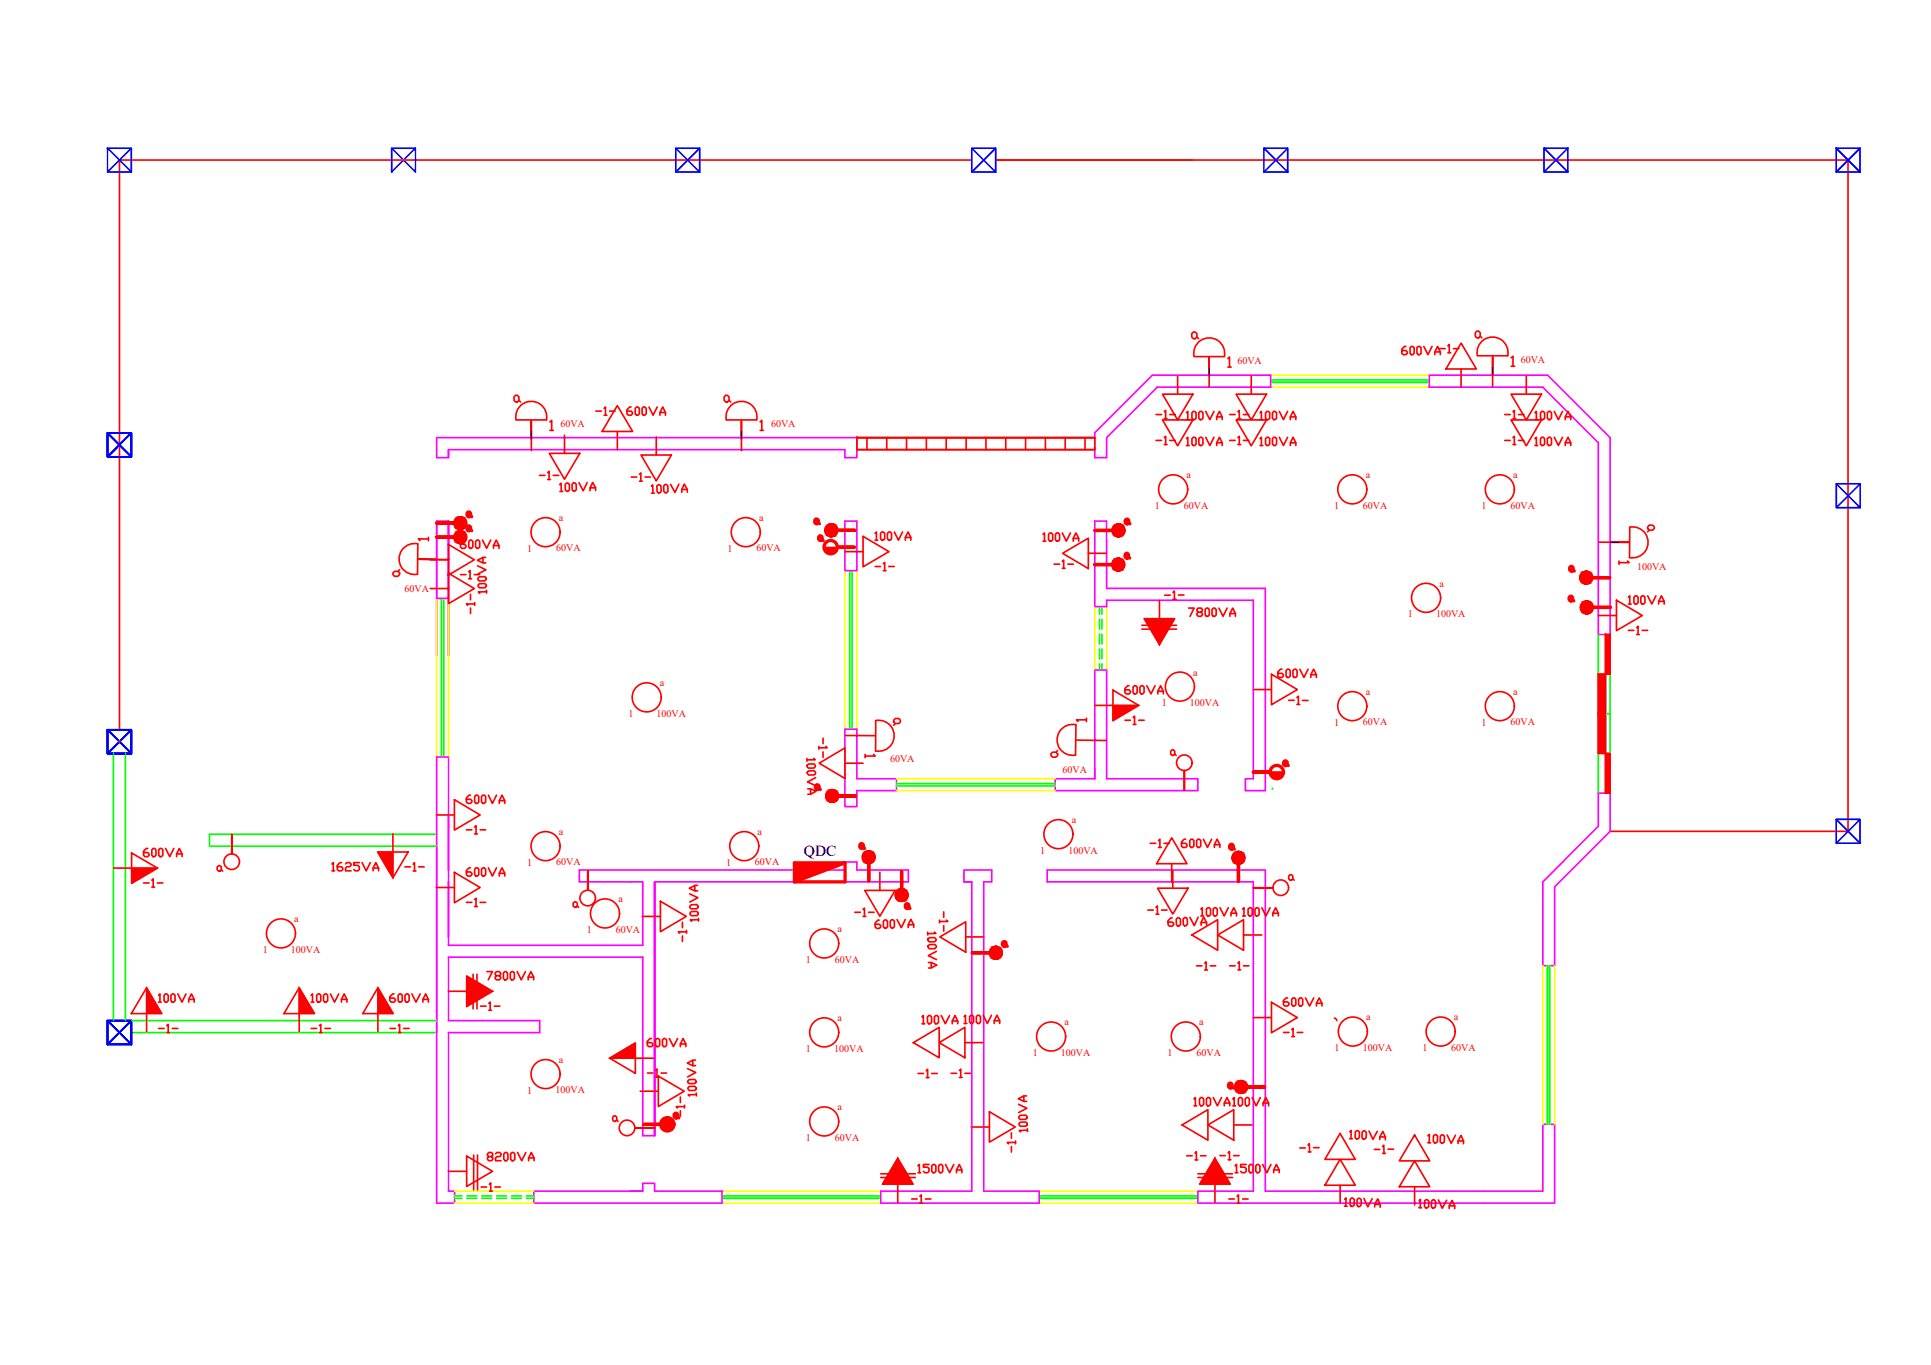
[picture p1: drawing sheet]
<svg xmlns="http://www.w3.org/2000/svg" width="297mm" height="210mm" viewBox="0 0 297 210" stroke-linecap="round" stroke-linejoin="round" font-family="sans-serif">
<!-- layer: JANELA -->
<path d="M195.5 58.8h24.4M195.5 58.4h24.4M130.7 87.7v24.4M131.1 87.7v24.4M137.9 120.9h24.4M137.9 120.5h24.4M238 148.5v24.4M238.4 148.5v24.4M111.1 184.3h24.4M111.1 183.9h24.4M159.9 184.3h24.4M159.9 183.9h24.4" fill="none" stroke="#0f0" stroke-width=".25"/>
<!-- layer: ESQUADRIA -->
<g fill="none" stroke="#ff0" stroke-width=".25">
<path d="M195.5 57.7h24.4M195.5 59.5h24.4M67.2 92v24.4M69 92v24.4M130 87.7v24.4M131.8 87.7v24.4M168.4 93.3v9.7M170.2 93.3v9.7M137.9 119.8h24.4M137.9 121.6h24.4M237.3 148.5v24.4M239.1 148.5v24.4"/>
<path d="M69.9 185h12.2M69.9 183.2h12.2M111.1 185h24.4M111.1 183.2h24.4M159.9 185h24.4M159.9 183.2h24.4"/>
</g>
<!-- layer: PAREDE -->
<g fill="none" stroke="#f0f" stroke-width=".25">
<path d="M219.9 57.7h18.2l9.6 9.6v30.3h-1.8v-29.5l-8.6-8.6h-17.4zM67.2 67.3h64.6v3.1h-1.8v-1.3h-61v1.3h-1.8zM69 69.1v1.3M170.2 70.4h-1.8v-3.9l8.9-8.8h18.2v1.8h-17.5l-7.8 7.8v3.1M67.2 92h1.8M130 80.1h1.8v7.6h-1.8zM168.4 80.1h1.8v10.4h24.4v31.1h-3v-1.8h1.2v-27.5h-22.6v1h-1.8zM67.2 116.4h1.8v29h29.9v-9.8h-9.8v-1.8h40.9v-1.2h1.8v1.2h7.9v1.8h-39v39h-1.8v-27.4h-29.9v9.7h14v1.9h-14v24.4h.9v1.8h-2.7zM67.2 100.9v-20.8h1.8v20.8M130 112.1h1.8v7.7h6.1v1.8h-6.1v2.4h-1.8zM168.4 103h1.8v16.8h14.1v1.8h-22v-1.8h6.1zM100.7 135.6v39v-39"/>
<path d="M148.3 133.8h4.3v1.8h-1.3v47.6h8.6v1.8h-24.4v-1.8h14v-47.6h-1.2zM148.3 135.6h1.2M161.1 133.8h33.5v49.4h42.7v-10.3h1.8v12.1h-54.8v-1.8h8.5v-47.6h-31.7zM245.9 122h1.8v5.8l-8.6 8.6v12.1h-1.8v-12.9l8.6-8.5zM98.9 182v1.2h-1.8M98.9 182h1.8v1.2h10.4v1.8h-29v-1.8h16.8"/>
</g>
<!-- layer: VARANDA -->
<path d="M149.5 24.6h-131.1v87.6M153.1 24.6h131.2v103.2h-36.6M18.4 114.1h.1" fill="none" stroke="#f00" stroke-width=".25"/>
<!-- layer: PORTA -->
<g fill="none" stroke="#0f0" stroke-width=".25">
<path d="M67.9 92v24.4M68.3 92v24.4M245.9 97.6v24.4M247 97.6v24.4M247.7 97.6v24.4M17.4 115.9v41M19.3 115.9v41M245.9 109.8h1.8M245.9 103.7h1.8M245.9 115.9h1.8M32.4 130.1h34.8M67.2 128.3h-35v1.8"/>
<path d="M195.7 121.3h.1M20.2 158.8h47M20.2 156.9h47"/>
</g>
<!-- layer: PILAR -->
<g fill="none" stroke="#00f" stroke-width=".25">
<path d="M16.5 22.8h3.7v3.7h-3.7zM16.5 22.8l3.7 3.7M20.2 22.8l-3.7 3.7M60.2 22.8l3.7 3.7v-3.7h-3.7v3.7l3.7-3.7M104 22.8h3.6v3.7h-3.6zM104 22.8l3.6 3.7M107.6 22.8l-3.6 3.7M149.5 22.8h3.6v3.7h-3.6zM149.5 22.8l3.6 3.7M153.1 22.8l-3.6 3.7M194.4 22.8l3.7 3.7h-3.7v-3.7h3.7v3.7M198.1 22.8l-3.7 3.7"/>
<path d="M237.5 22.8l3.7 3.7h-3.7v-3.7h3.7v3.7M241.2 22.8l-3.7 3.7M282.5 22.8l3.6 3.7h-3.6v-3.7h3.6v3.7zM286.1 22.8l-3.6 3.7M16.5 66.6h3.7v3.6v-3.6h-3.7v3.6h3.7h-3.7zM16.5 66.6l3.7 3.6M20.2 70.2l-3.7-3.6 3.7 3.6M20.2 66.6l-3.7 3.6M282.5 74.4h3.6v3.7h-3.6zM282.5 74.4l3.6 3.7M286.1 74.4l-3.6 3.7M16.5 112.2h3.7v3.7v-3.7h-3.7v3.7h3.7h-3.7z"/>
<path d="M16.5 112.2l3.7 3.7M20.2 115.9l-3.7-3.7 3.7 3.7M20.2 112.2l-3.7 3.7M282.5 126h3.6v3.7h-3.6zM282.5 126l3.6 3.7M286.1 126l-3.6 3.7M16.5 156.9h3.7v3.7h-3.7zM16.5 156.9h3.7v3.7l-3.7-3.7 3.7 3.7h-3.7zM16.5 156.9h3.7v3.7v-3.7h-3.7v3.7h3.7h-3.7zM20.2 156.9l-3.7 3.7M20.2 160.6l-3.7-3.7 3.7 3.7"/>
</g>
<!-- layer: PROJCASA -->
<g fill="none" stroke="#0f0" stroke-width=".25">
<path d="M169.1 93.5v1M169.1 95.2v1.5M169.1 97.5v1.5M169.1 99.8v1.5M169.5 93.5v1M169.5 95.2v1.5M169.5 97.5v1.5M169.5 99.8v1.5M169.1 102.1v.9M169.5 102.1v.9M69.9 183.9h1.2M69.9 184.3h1.2"/>
<path d="M78.7 183.9h1.5M78.7 184.3h1.5M81 183.9h1.1M81 184.3h1.1"/>
</g>
<!-- layer: PORTA -->
<g fill="none" stroke="#f00" stroke-width=".25">
<path d="M131.8 67.3h36.6v1.8h-36.6zM131.8 67.3h.1M131.8 69.1h.1M131.8 69.1h36.6M131.8 67.3h36.6M133.4 67.3v1.8M136.4 67.3v1.8M139.5 67.3v1.8M142.5 67.3v1.8M145.5 67.3v1.8M148.6 67.3v1.8M151.7 67.3v1.8"/>
<path d="M154.7 67.3v1.8M157.8 67.3v1.8M160.8 67.3v1.8M163.9 67.3v1.8M166.9 67.3v1.8M168.4 69.1h.1M247 97.6h.7v6.1h-.7zM247 97.6h.1M245.9 103.7h1.1v6.1h-1.1zM245.9 103.7h.1M245.9 109.8h.1M245.9 109.8h1.1v6.1h-1.1z"/>
<path d="M245.9 115.9h.1M247 115.9h.1M247 115.9h.7v6.1h-.7zM247 103.7h.1M247.7 103.7h.1M247 122h.1M247.7 122h.1"/>
</g>
<!-- layer: CP-CAR -->
<path d="M131.8 67.3h36.6" fill="none" stroke="#000" stroke-width=".25"/>
<!-- layer: PORTA -->
<g fill="#f00" stroke="#f00" stroke-width=".15">
<path d="M247 97.6l.7 6.1v-6.1zM247 97.6l.7 6.1h-.7z"/>
<path d="M245.9 103.7l1.1 6.1v-6.1zM245.9 103.7l1.1 6.1h-1.1z"/>
<path d="M245.9 109.8l1.1 6.1v-6.1zM245.9 109.8l1.1 6.1h-1.1z"/>
<path d="M247 115.9l.7 6.1v-6.1zM247 115.9l.7 6.1h-.7z"/>
</g>
<!-- layer: Interruptores -->
<g fill="none" stroke="#f00" stroke-width=".51">
<path d="M67.2 80.4h2.6h-2.6M67.2 82.6h2.6h-2.6M131.4 84.2h-2.6h2.6M131.5 81.5h-2.6h2.6M168.4 86.8h2.6h-2.6M168.4 81.6h2.6h-2.6M247.6 88.8h-2.6h2.6M247.7 93.4h-2.6h2.6M192.8 118.7h2.6h-2.6M131.6 122.4h-2.6h2.6M133.6 135.4v-2.6v2.6M138.7 134v2.6v-2.6"/>
<path d="M190.5 135.5v-2.6v2.6M149.6 146.5h2.6h-2.6M99 172.9h2.6h-2.6M194.5 167.1h-2.6h2.6"/>
</g>
<!-- layer: PONTO_DE_LUZ -->
<g fill="none" stroke="#f00" stroke-width=".25">
<circle cx="180.5" cy="75.3" r="2.23"/>
<circle cx="208" cy="75.3" r="2.23"/>
<circle cx="230.7" cy="75.3" r="2.23"/>
<circle cx="83.9" cy="81.8" r="2.23"/>
<circle cx="114.7" cy="81.8" r="2.23"/>
<circle cx="219.4" cy="91.9" r="2.23"/>
<circle cx="99.5" cy="107.2" r="2.23"/>
<circle cx="181.5" cy="105.6" r="2.23"/>
<circle cx="208" cy="108.6" r="2.23"/>
<circle cx="230.7" cy="108.6" r="2.23"/>
<circle cx="83.9" cy="130.1" r="2.23"/>
<circle cx="114.5" cy="130.1" r="2.23"/>
<circle cx="162.8" cy="128.3" r="2.23"/>
<circle cx="43.2" cy="143.5" r="2.23"/>
<circle cx="93.1" cy="140.5" r="2.23"/>
<circle cx="126.8" cy="145.1" r="2.23"/>
<circle cx="126.8" cy="158.8" r="2.23"/>
<circle cx="161.7" cy="159.4" r="2.23"/>
<circle cx="208.1" cy="158.6" r="2.23"/>
<circle cx="221.6" cy="158.6" r="2.23"/>
<circle cx="83.9" cy="165.2" r="2.23"/>
<circle cx="126.8" cy="172.4" r="2.23"/>
</g>
<!-- layer: QDC -->
<path d="M122.2 132.7h7.8l-7.8 2.9z" fill="#f00" stroke="#f00" stroke-width=".15"/>
<path d="M122.2 132.7h7.8l-7.8 2.9zM130 132.7v2.9h-7.8" fill="none" stroke="#f00" stroke-width=".51"/>
<!-- layer: FIACAO -->
<g fill="none" stroke="#f00" stroke-width=".25">
<path d="M183.7 54.8a2.38 2.38 0 0 1 2.3-2.8 2.38 2.38 0 0 1 2.3 2.8M183.7 54.8h4.6M186 57.8v-2.9v2.9M186 57.8v1.8M188.9 55.2l.2-.3v1.5M188.9 56.4h.5M227.3 54.7a2.38 2.38 0 0 1 2.3-2.9 2.38 2.38 0 0 1 2.3 2.9M227.3 54.7h4.7M229.6 57.6v-2.8v2.8M229.6 57.6v1.8M232.5 55l.2-.2v1.5M232.5 56.3h.5"/>
<path d="M79.1 61l.2-.2h.3l.2 .2v.6l-.2 .2h-.3l-.2-.2zM79.4 64.6a2.38 2.38 0 0 1 2.3-2.9 2.38 2.38 0 0 1 2.4 2.9h-4.7M79.8 61.6l.3 .2M81.7 67.5v-2.8v2.8M81.7 67.5v1.8M84.6 64.9l.3-.3v1.6M84.6 66.2h.5M112.4 62.4a2.38 2.38 0 0 1 2.8-.4 2.38 2.38 0 0 1 1.2 2.6h-4.7a2.38 2.38 0 0 1 .7-2.2zM114.1 67.5v-2.8v2.8M114.1 67.5v1.8M116.9 64.9l.3-.3v1.6M116.9 66.2h.5"/>
<path d="M64.2 88.3a2.38 2.38 0 0 1-2.8-2.4 2.38 2.38 0 0 1 2.9-2.3l-.1 4.7M67.2 86h-2.8h2.8M67.2 86l1.8 .1M246 83.4h1.8M247.8 83.4h2.8h-2.8M250.7 81.1a2.38 2.38 0 0 1 2.8 2.3 2.38 2.38 0 0 1-2.8 2.3M250.7 81.1v4.6M253.7 80.7l.5 .1 .3 .2v.3l-.3 .2h-.5l-.2-.2v-.3zM253.7 81.5l-.3 .3M130 113.1h4.6M134.7 110.8a2.38 2.38 0 0 1 2.8 2.4 2.38 2.38 0 0 1-2.8 2.3v-4.7M165.5 111.4a2.38 2.38 0 0 0-2.9 2.3 2.38 2.38 0 0 0 2.8 2.4"/>
<path d="M165.5 111.5l-.1 4.6M165.6 113.8l4.6 .1"/>
<circle cx="182.4" cy="159.4" r="2.23"/>
</g>
<!-- layer: 0 -->
<path d="M186 56.6v1.2M229.6 56.4v1.2M81.7 66.3v1.2M114.1 66.3v1.2M66 86h1.2M247.8 83.4h1.2" fill="none" stroke="#000" stroke-width=".19"/>
<!-- layer: TOMADAS -->
<g fill="none" stroke="#f00" stroke-width=".25">
<path d="M181.2 57.8v2.8M192.5 57.8v2.8M224.8 56.7v2.8M234.8 57.8v2.8M84.5 69.7h4.7l-2.4 4zM86.8 66.9v2.8M90.3 74.2l-.6 1.3-.6-1.3M91.6 75.4v-.4l-.4-.8-.4 .8v.5M91.6 75h-.8M95 62.4l2.3 4h-4.7zM95 66.4v2.7M98.6 70h4.7l-2.3 3.9z"/>
<path d="M101 67.2v2.8M102.3 74.5h.2l.2 .2 .1 .9-.2 .2h-.3l-.2-.2v-.9zM104.4 74.5l-.6 1.2-.6-1.2M105.7 75.3h-.8M105.7 75.7v-.4l-.4-.9-.4 .9v.4M178.8 64.6h4.7l-2.3 4zM183.4 67.5l.2-.3h.2l.2 .3v.8l-.2 .2h-.2l-.2-.2zM184.4 67.5l.2-.3h.2l.2 .3v.8l-.2 .2h-.2l-.2-.2zM185.5 67.2l.6 1.3 .6-1.3M190.1 64.6h4.7l-2.3 4zM194.9 67.2h.2l.2 .3v.8l-.2 .2h-.2l-.2-.2v-.8zM195.7 67.5l.2-.3h.3l.2 .3v.8l-.2 .2h-.3l-.2-.2z"/>
<path d="M196.8 67.2l.6 1.3 .7-1.3M198.5 68.5v-.4l.4-.9 .4 .9v.4M198.5 68.1h.8M232.4 64.6h4.7l-2.3 4zM237 67.5l.2-.3h.2l.2 .3v.8l-.2 .2h-.2l-.2-.2zM238 67.5l.2-.3h.2l.3 .3v.8l-.3 .2h-.2l-.2-.2zM239.1 67.2l.6 1.3 .7-1.3M240.8 68.5v-.4l.4-.9 .4 .9v.4M240.8 68.1h.8M66.2 86.1h2.8M66.2 90.5h2.8M69 83.7l4 2.4-4 2.3z"/>
<path d="M69 88.2l4 2.3-4 2.3zM130 84.8h2.8M132.8 82.5l3.9 2.3-3.9 2.4zM134.6 82l.2-.2v1.3M134.6 83.1h.4M135.5 82l.2-.2h.2l.2 .2v.9l-.2 .2h-.2l-.2-.2zM136.7 81.8h.2l.2 .2v.9l-.2 .2h-.2l-.2-.2v-.9zM137.6 81.8l.6 1.3 .6-1.3M139.3 83.1v-.5l.4-.8 .4 .8v.5M139.3 82.6h.8M163.5 85.1l3.9-2.3v4.6zM167.4 85.1h2.8"/>
<path d="M175.6 96.2h5.4M175.6 96.7h5.4M176 95.1h4.7l-2.3 4zM178.4 92.3v2.8M245.9 94.7h2.8M248.7 92.3l3.9 2.4-3.9 2.3zM250.5 91.8l.2-.2v1.3M250.5 92.9h.4M251.3 91.8l.3-.2h.2l.2 .2v.9l-.2 .2h-.2l-.3-.2zM252.6 91.6h.2l.2 .2v.9l-.2 .2h-.2l-.2-.2v-.9zM253.5 91.6l.6 1.3 .6-1.3M255.2 92.9v-.4l.4-.9 .4 .9v.4"/>
<path d="M255.2 92.5h.8M126 117.4l4-2.4v4.7zM130 117.4h2.8M168.4 108.5h6.8M171.2 106.1l4 2.4-4 2.3zM192.8 106h2.8M195.6 103.7l4 2.3-4 2.4zM197.2 102.9h-.2l-.4 .4v.7l.2 .2h.4l.2-.2v-.2l-.2-.3h-.6M197.8 103.1l.2-.2h.3l.2 .2v.9l-.2 .2h-.3l-.2-.2zM199.1 102.9h.2l.2 .2v.9l-.2 .2h-.2l-.2-.2v-.9zM199.9 102.9l.7 1.3 .6-1.3M201.6 104.2v-.4l.5-.9 .4 .9v.4"/>
<path d="M201.6 103.8h.9M17.4 133.5h6.8M20.2 131.2l4 2.3-4 2.3zM58.1 131h4.7l-2.4 4zM60.4 128.2v6.8M67.1 136.5h2.8M67.1 125.3h2.8M69.9 134.1l4 2.4-4 2.3zM69.9 123l4 2.3-4 2.3zM101.6 138.6l4 2.3-4 2.4zM106.1 137.4l1.2 .6-1.2 .7M106.3 139.1h.9l.2 .2v.2l-.2 .2-.9 .1-.2-.2v-.2z"/>
<path d="M106.9 136.2v.8M107.3 136.1l-.4 .1-.9 .4 .9 .4h.4M133 136.9h4.7l-2.4 4zM135.3 134.1v2.8M178.1 136.6h4.7l-2.4 4zM180.2 128.8l2.4 4h-4.7zM180.2 132.8v2.8M180.4 133.8v2.8M182.4 129h-.2l-.5 .5v.6l.3 .2h.4l.2-.2v-.2l-.2-.2h-.7M183 129.3l.2-.3h.2l.2 .3v.8l-.2 .2h-.2l-.2-.2zM184.1 129.3l.2-.3h.2l.2 .3v.8l-.2 .2h-.2l-.2-.2zM185.1 129l.6 1.3 .7-1.3"/>
<path d="M186.8 130.3v-.4l.4-.9 .4 .9v.4M186.8 129.9h.8M187.7 139.6l.6 1.3 .6-1.3M191.1 139.8l.3-.2v1.3M192 139.8l.2-.2h.2l.2 .2v.8l-.2 .3h-.2l-.2-.3zM193 139.8l.3-.2h.2l.2 .2v.8l-.2 .3h-.2l-.3-.3zM194.1 139.6l.6 1.3 .7-1.3M22.5 151.9l2.4 4h-4.7zM22.5 151.9v6.8M46 151.9l2.4 4h-4.7zM46 151.9v6.8M58.1 151.9l2.4 4h-4.7z"/>
<path d="M58.1 151.9v6.8M69 152.4h2.8M71.8 150.1l4 2.3-4 2.4zM72.8 149.8v5.3M73.4 149.8v5.3M74.9 149.4h.8l-.6 1.3M76.4 150l-.2-.2v-.2l.2-.2h.4l.2 .2v.2l-.2 .2h-.4l-.2 .3v.2l.2 .2h.4l.2-.2v-.2l-.2-.3M77.4 149.6l.2-.2h.3l.2 .2v.9l-.2 .2h-.3l-.2-.2zM78.5 149.6l.2-.2h.2l.2 .2v.9l-.2 .2h-.2l-.2-.2zM79.6 149.4l.6 1.3 .6-1.3M81.2 150.7v-.4l.5-.9 .4 .9v.4M81.2 150.3h.9"/>
<path d="M98.8 140.9h2.8M141.8 156.4l.2-.2v1.2M141.8 157.4h.4M142.7 156.4l.2-.2h.2l.2 .2v.8l-.2 .2h-.2l-.2-.2zM142.8 145.5l.2-.2 .8-.1 .2 .3v.2l-.2 .2h-.8l-.2-.2zM142.8 148h.4l.9 .4-.8 .4-.5 .1M143.2 148l.1 .8M143.7 156.4l.2-.2h.3l.2 .2v.8l-.2 .2h-.3l-.2-.2zM144 146.3l-1.2 .7 1.3 .6M144.6 144.1l4-2.4v4.7zM144.8 156.2l.6 1.2 .7-1.2M146.5 157.4v-.4l.4-.8 .4 .8v.4"/>
<path d="M146.5 157h.8M148.3 156.3l.2-.2v1.3M148.3 157.4h.4M148.6 144.1h2.7M149.1 156.3l.3-.2h.1l.3 .2v.9l-.3 .2h-.1l-.3-.2zM150.2 156.3l.2-.2h.2l.2 .2v.9l-.2 .2h-.2l-.2-.2zM151.2 156.1l.7 1.3 .6-1.3M152.9 157.4v-.4l.5-.9 .4 .9v.4M152.9 157h.9M183.3 143.8l4-2.4v4.7zM187.3 143.8l4-2.4v4.7zM189.4 140.9v-.5l.4-.8 .4 .8v.5"/>
<path d="M189.4 140.4h.8M191.1 140.9h.5M191.3 143.8h2.8M192.8 156.5h2.8M195.6 154.1l4 2.4-4 2.3zM195.8 140.9v-.5l.4-.8 .4 .8v.5M195.8 140.4h.8M71.8 177.8l4 2.3-4 2.3zM72.9 177.6v5.4M73.5 177.6v5.4M93.8 162.7l3.9-2.3v4.7zM93.8 162.7h6.7"/>
<path d="M101.3 165.5l3.9 2.3-3.9 2.4zM105.8 164.3l1.2 .6-1.2 .7M105.8 166.2l.2-.2h.9l.2 .2v.2l-.2 .2h-.9l-.2-.2zM106.6 163v.9M107 163h-.4l-.9 .5 .9 .4h.4M138.1 178.1l2.3 4h-4.7zM140.5 160.3l4-2.3v4.7zM141.2 179.3l.2-.2v1.2M142.9 179.1h-.8v.4h.6l.2 .2v.4l-.2 .2h-.4l-.2-.2M143.3 179.3l.2-.2h.2l.3 .2v.8l-.3 .2h-.2l-.2-.2zM144.4 179.3l.2-.2h.2l.2 .2v.8l-.2 .2h-.2l-.2-.2zM144.5 160.3l3.9-2.3v4.7z"/>
<path d="M145.4 179.1l.7 1.2 .6-1.2M147.1 179.9h.9M148.4 160.3h2.8M149.4 173.3h2.8M152.2 171l4 2.3-4 2.3zM156.7 169.8l1.3 .6-1.3 .7M156.7 171.7l.2-.2h.9l.2 .2v.2l-.2 .2h-.9l-.2-.2zM157.5 168.5v.9M157.9 168.5h-.4l-.9 .5 .9 .4h.4M181.8 173l4-2.4v4.7zM183.7 169l.2-.2v1.2M183.7 170h.4"/>
<path d="M184.5 169l.2-.2h.2l.3 .2v.8l-.3 .2h-.2l-.2-.2zM185.6 169l.2-.2h.2l.2 .2v.8l-.2 .2h-.2l-.2-.2zM185.8 173l4-2.4v4.7zM186.6 168.8l.7 1.2 .6-1.2M186.9 178.1l2.3 4h-4.7zM188.3 170v-.4l.5-.8 .4 .8v.4M189.6 169l.3-.2v1.2M189.6 170h.5M189.8 173h2.8M190.5 169l.2-.2h.2l.2 .2v.8l-.2 .2h-.2l-.2-.2zM191.5 169l.3-.2h.2l.2 .2v.8l-.2 .2h-.2l-.3-.2zM192.6 168.8l.6 1.2 .7-1.2"/>
<path d="M193.2 179.3l.2-.2h.2l.2 .2v.8l-.2 .2h-.2l-.2-.2zM194.2 179.1l.7 1.2 .6-1.2M194.3 170v-.4l.4-.8 .4 .8v.4M194.3 169.6h.8M195.9 179.9h.9M206.1 178.3l2.4 4h-4.7zM206.1 174.3l2.4 4h-4.7zM207.6 175.1h.4M207.6 174l.2-.2v1.3M208.5 174.1l.2-.2h.2l.2 .2v.8l-.2 .2h-.2l-.2-.2zM209.5 174.1l.2-.2h.3l.2 .2-.1 .9-.2 .2h-.2l-.2-.2zM210.6 173.9l.6 1.3 .7-1.2"/>
<path d="M217.6 178.5l2.3 4h-4.6zM217.6 174.5l2.3 4h-4.6zM219.6 175.7h.5M219.7 174.7l.2-.3-.1 1.3M220.5 174.7l.2-.2h.2l.2 .2v.8l-.2 .3-.2-.1-.2-.2zM221.6 174.7l.2-.2h.2l.2 .2v.9l-.2 .2h-.3l-.2-.2zM222.6 174.5l.6 1.3 .7-1.2M224.3 175.8v-.4l.4-.8 .4 .9v.4M224.3 175.4l.8 .1M69 180.1h2.8M135.5 181.1h5.3M135.5 180.5h5.3"/>
<path d="M141.2 180.3h.4M147.1 180.3v-.4l.5-.8 .4 .8v.4M184.3 181.1h5.3M184.3 180.5h5.3M195.9 180.3v-.4l.4-.8 .5 .8v.4M206.1 182.3v2.8M206.8 185.5h.4M206.8 184.4l.3-.2-.1 1.3M207.9 184.2h.2l.2 .3v.8l-.2 .2h-.2l-.2-.2v-.9zM208.8 184.5l.2-.2h.2l.2 .2v.8l-.3 .2h-.2l-.2-.2zM209.8 184.3l.6 1.3 .7-1.3M211.5 185.6v-.4l.4-.8 .4 .8v.4"/>
<path d="M211.5 185.2h.8M217.6 182.5v2.8M218.3 185.7h.4M218.3 184.7l.2-.3v1.3M219.1 184.7l.3-.2h.2l.2 .2v.8l-.3 .3-.2-.1-.2-.2zM220.2 184.7l.2-.2h.2l.2 .2v.9l-.2 .2h-.2l-.2-.2zM221.3 184.5l.6 1.3 .6-1.2M222.9 185.8v-.4l.5-.8 .4 .9v.4M222.9 185.4l.9 .1"/>
</g>
<g fill="#f00" stroke="#f00" stroke-width=".15">
<path d="M93.8 162.7l3.9-2.3v2.3z"/>
<path d="M71.8 150.1l4 2.3h-4zM71.8 152.4v2.4l4-2.4z"/>
<path d="M178.4 95.1h2.3l-2.3 4zM176 95.1l2.4 4v-4z"/>
<path d="M138.1 178.1v4h-2.4zM138.1 178.1v4h2.3z"/>
<path d="M186.9 178.1v4h-2.4zM186.9 178.1v4h2.3z"/>
</g>
<!-- layer: INTERRUPTOR -->
<g fill="none" stroke="#f00" stroke-width=".25">
<path d="M180.3 115.3h.2l.2 .2v.4l-.2 .3h-.2l-.2-.3v-.4zM180.7 115.9l.2 .3M35.7 128.3v3v-3M90.4 133.9v3v-3M182.2 121.5v-3v3M192.8 136.5h3h-3M100.7 173.5h-3h3"/>
<circle cx="182.2" cy="117.3" r="1.2"/>
<circle cx="90.4" cy="138.1" r="1.2"/>
<circle cx="197" cy="136.5" r="1.2"/>
<circle cx="96.5" cy="173.4" r="1.2"/>
</g>
<!-- layer: FIACAO -->
<g fill="#f00" stroke="#f00" stroke-width=".15">
<path d="M138.5 136.6h.4z"/>
<path d="M138.5 136.6l.6 .1zM138.3 136.7h.8z"/>
<path d="M138.3 136.7l.9 .1zM138.2 136.8l.1-.1 .9 .1z"/>
<path d="M152.2 146.1l2 .2-.1-.2zM152.2 146.1l2 .2h-2z"/>
<path d="M152.2 146.3l2 .2v-.2zM152.2 146.3l2 .2h-2z"/>
<path d="M152.2 146.5l2 .2v-.2zM152.2 146.5l2 .2h-2z"/>
<path d="M152.2 146.7l1.9 .2 .1-.2zM152.2 146.7l1.9 .2h-1.9z"/>
<path d="M243.4 88l1.4 .1-.2-.1zM243.4 88l1.4 .1h-1.5z"/>
<path d="M243.3 88.1l1.6 .2-.1-.2zM243.3 88.1l1.6 .2h-1.8z"/>
<path d="M243.1 88.3l1.8 .1v-.1zM243.1 88.3l1.8 .1h-1.9z"/>
<path d="M243 88.4l2 .2-.1-.2zM243 88.4l2 .2h-2z"/>
<path d="M243 88.6l2 .2v-.2zM243 88.6l2 .2h-2z"/>
<path d="M243 88.8l2 .2v-.2zM243 88.8l2 .2h-2z"/>
<path d="M243 89l1.9 .2 .1-.2zM243 89l1.9 .2h-1.9z"/>
<path d="M243 89.2l1.9 .2v-.2zM243 89.2l1.9 .2h-1.8z"/>
<path d="M243.1 89.4l1.7 .1 .1-.1zM243.1 89.4l1.7 .1h-1.5z"/>
<path d="M243.3 89.5l1.3 .1 .2-.1zM243.3 89.5l1.3 .1h-1.2z"/>
<path d="M243.6 92.5l1.1 .1-.2-.1zM243.5 92.6l.1-.1 1.1 .1z"/>
<path d="M243.5 92.6l1.3 .1-.1-.1zM243.5 92.6l1.3 .1h-1.5z"/>
<path d="M243.3 92.7l1.6 .2-.1-.2zM243.3 92.7l1.6 .2h-1.7z"/>
<path d="M243.2 92.9l1.8 .1-.1-.1zM243.2 92.9l1.8 .1h-1.9z"/>
<path d="M243.1 93l2 .2-.1-.2zM243.1 93l2 .2h-2z"/>
<path d="M243.1 93.2l2 .2v-.2zM243.1 93.2l2 .2h-2z"/>
<path d="M243.1 93.4l2 .2v-.2zM243.1 93.4l2 .2h-2z"/>
<path d="M243.1 93.6l1.9 .2 .1-.2zM243.1 93.6l1.9 .2h-1.9z"/>
<path d="M243.1 93.8l1.8 .2 .1-.2zM243.1 93.8l1.8 .2h-1.7z"/>
<path d="M243.2 94l1.6 .1 .1-.1zM243.2 94l1.6 .1h-1.5z"/>
<path d="M243.3 94.1l1.4 .1 .1-.1zM243.3 94.1l1.4 .1h-1.2z"/>
<path d="M243.5 94.2l1 .1 .2-.1zM243.5 94.2l1 .1z"/>
<path d="M127.6 121.5l1 .1-.1-.1zM127.4 121.6l.2-.1 1 .1z"/>
<path d="M127.4 121.6l1.4 .1-.2-.1zM127.2 121.7l.2-.1 1.4 .1z"/>
<path d="M127.2 121.7l1.7 .2-.1-.2zM127.2 121.7l1.7 .2h-1.8z"/>
<path d="M127.1 121.9l1.9 .1-.1-.1zM127.1 121.9l1.9 .1h-2z"/>
<path d="M127 122l2 .2v-.2zM127 122l2 .2h-2z"/>
<path d="M127 122.2l2 .2v-.2zM127 122.2l2 .2h-2z"/>
<path d="M127 122.4l2 .2v-.2zM127 122.4l2 .2h-2z"/>
<path d="M127 122.6l2 .2v-.2zM127 122.6l2 .2h-2z"/>
<path d="M127 122.8l1.9 .2 .1-.2zM127 122.8l1.9 .2h-1.8z"/>
<path d="M127.1 123l1.7 .1 .1-.1zM127.1 123l1.7 .1h-1.6z"/>
<path d="M127.2 123.1l1.4 .1 .2-.1zM127.2 123.1l1.4 .1h-1.2z"/>
<path d="M127.4 123.2l1.1 .1 .1-.1zM127.4 123.2l1.1 .1z"/>
<path d="M133.3 132.8h.5zM133.4 132.8h.4z"/>
</g>
<g font-size="4.4" fill="#f00">
<text x="214.8" y="55.7">600VA</text>
<text x="177.1" y="65.6">-1-</text>
<text x="188.4" y="65.6">-1-</text>
<text x="230.7" y="65.6">-1-</text>
<text x="82.2" y="75.1">-1-</text>
<text x="69.8" y="85.7">600VA</text>
<text x="69.8" y="90.3">-1-</text>
<text x="178.2" y="93.5">-1-</text>
<text x="249.8" y="98.8">-1-</text>
<text x="172.2" y="108">600VA</text>
<text x="197.2" y="109.7">-1-</text>
<text x="70.9" y="124.9">600VA</text>
<text x="70.9" y="129.5">-1-</text>
<text x="176" y="131.6">-1-</text>
<text x="21.2" y="133">600VA</text>
<text x="50.1" y="135.1">1625VA</text>
<text x="70.9" y="140.8">-1-</text>
<text x="130.5" y="142.2">-1-</text>
<text x="133.7" y="143.9">600VA</text>
<text x="175.7" y="141.8">-1-</text>
<text x="178.9" y="143.6">600VA</text>
<text x="106.9" y="146.1" transform="rotate(-90 106.9 146.1)">-1-</text>
<text x="147.1" y="144.3" transform="rotate(-90 147.1 144.3)">-1-</text>
<text x="196.5" y="155.9">600VA</text>
<text x="23.6" y="160.2">-1-</text>
<text x="46.9" y="160.2">-1-</text>
<text x="59.3" y="160.2">-1-</text>
<text x="73" y="156.6">-1-</text>
<text x="98.8" y="166.9">-1-</text>
<text x="98.8" y="162.3">600VA</text>
<text x="106.5" y="172.9" transform="rotate(-90 106.5 172.9)">-1-</text>
<text x="181.7" y="179.6">-1-</text>
<text x="186.6" y="179.6">-1-</text>
<text x="199" y="178.5">-1-</text>
<text x="73" y="184.5">-1-</text>
<text x="139.3" y="186.3">-1-</text>
<text x="188" y="186.3">-1-</text>
</g>
<g font-size="4" fill="#f00">
<text x="182.4" y="53.3">a</text>
<text x="226.1" y="53.3">a</text>
<text x="220.5" y="55.4">-1-</text>
<text x="90.7" y="64.9">-1-</text>
<text x="95.6" y="64.9">600VA</text>
<text x="110.4" y="63.1">a</text>
<text x="181.7" y="65.6">100VA</text>
<text x="193" y="65.6">100VA</text>
<text x="235.3" y="65.6">100VA</text>
<text x="177.1" y="69.5">-1-</text>
<text x="188.4" y="69.5">-1-</text>
<text x="230.7" y="69.5">-1-</text>
<text x="96.3" y="75.1">-1-</text>
<text x="59.6" y="90">a</text>
<text x="133.7" y="88.9">-1-</text>
<text x="159.5" y="84.3">100VA</text>
<text x="161.2" y="88.5">-1-</text>
<text x="74.1" y="95.6" transform="rotate(-90 74.1 95.6)">-1-</text>
<text x="182" y="96">7800VA</text>
<text x="136.5" y="112.9">a</text>
<text x="172.2" y="112.5">-1-</text>
<text x="128.4" y="117.8" transform="rotate(-90 128.4 117.8)">-1-</text>
<text x="160.9" y="117.8">a</text>
<text x="21.2" y="137.6">-1-</text>
<text x="61.4" y="135.1">-1-</text>
<text x="70.9" y="135.8">600VA</text>
<text x="23.6" y="155.2">100VA</text>
<text x="46.9" y="155.2">100VA</text>
<text x="58.9" y="155.2">600VA</text>
<text x="183.1" y="150.3">-1-</text>
<text x="188.4" y="150.3">-1-</text>
<text x="196.5" y="160.5">-1-</text>
<text x="140.4" y="166.9">-1-</text>
<text x="145.3" y="166.9">-1-</text>
<text x="74.1" y="179.6">8200VA</text>
<text x="157.3" y="178.5" transform="rotate(-90 157.3 178.5)">-1-</text>
<text x="210.6" y="178.5">-1-</text>
</g>
<g font-size="3.5" fill="#f00">
<text x="70.9" y="80.8">a</text>
<text x="124.5" y="81.8">a</text>
<text x="172.2" y="81.8">a</text>
<text x="124.9" y="84.3">a</text>
<text x="172.2" y="87.1">a</text>
<text x="240.6" y="88.9">a</text>
<text x="240.6" y="93.5">a</text>
<text x="132.3" y="117.8">1</text>
<text x="196.5" y="118.9">a</text>
<text x="124.5" y="122.8">a</text>
<text x="131.2" y="131.6">a</text>
<text x="188.4" y="131.9">a</text>
<text x="32.5" y="135.1">a</text>
<text x="197.2" y="136.5">a</text>
<text x="87.1" y="140.8">a</text>
<text x="138.3" y="140.8">a</text>
<text x="153.5" y="146.8">a</text>
<text x="93.5" y="173.6">a</text>
<text x="188" y="168.6">a</text>
</g>
<g font-size="3.1" fill="#f00">
<text x="63.5" y="84.3">1</text>
<text x="248" y="87.8">1</text>
<text x="164.7" y="112.2">1</text>
</g>
<text font-size="2.4" x="123.7" y="131.6">QDC</text>
<g font-size="1.6" fill="#f00">
<text x="182.5" y="73.5">a</text>
<text x="210.1" y="73.5">a</text>
<text x="232.8" y="73.5">a</text>
<text x="86" y="80.1">a</text>
<text x="116.8" y="80.1">a</text>
<text x="177.7" y="78.3">1</text>
<text x="205.2" y="78.3">1</text>
<text x="227.9" y="78.3">1</text>
<text x="81.1" y="84.9">1</text>
<text x="111.9" y="84.9">1</text>
<text x="216.6" y="94.9">1</text>
<text x="221.4" y="90.2">a</text>
<text x="101.5" y="105.5">a</text>
<text x="183.6" y="103.9">a</text>
<text x="210.1" y="106.9">a</text>
<text x="232.8" y="106.9">a</text>
<text x="96.7" y="110.3">1</text>
<text x="178.7" y="108.6">1</text>
<text x="205.2" y="111.6">1</text>
<text x="227.9" y="111.6">1</text>
<text x="86" y="128.4">a</text>
<text x="116.5" y="128.4">a</text>
<text x="160" y="131.3">1</text>
<text x="164.9" y="126.6">a</text>
<text x="81.1" y="133.1">1</text>
<text x="111.7" y="133.1">1</text>
<text x="45.3" y="141.8">a</text>
<text x="90.3" y="143.5">1</text>
<text x="95.1" y="138.8">a</text>
<text x="128.8" y="143.4">a</text>
<text x="40.4" y="146.6">1</text>
<text x="124" y="148.1">1</text>
<text x="124" y="161.8">1</text>
<text x="128.8" y="157">a</text>
<text x="163.7" y="157.7">a</text>
<text x="184.5" y="157.7">a</text>
<text x="205.3" y="161.6">1</text>
<text x="210.2" y="156.9">a</text>
<text x="218.8" y="161.6">1</text>
<text x="223.7" y="156.9">a</text>
<text x="86" y="163.5">a</text>
<text x="158.9" y="162.4">1</text>
<text x="179.6" y="162.4">1</text>
<text x="81.1" y="168.2">1</text>
<text x="128.8" y="170.7">a</text>
<text x="124" y="175.5">1</text>
</g>
<g font-size="1.5" fill="#f00">
<text x="190.3" y="56">60VA</text>
<text x="233.9" y="55.8">60VA</text>
<text x="86.2" y="65.7">60VA</text>
<text x="118.6" y="65.7">60VA</text>
<text x="182.1" y="78.2">60VA</text>
<text x="209.7" y="78.2">60VA</text>
<text x="232.4" y="78.2">60VA</text>
<text x="85.6" y="84.8">60VA</text>
<text x="116.4" y="84.8">60VA</text>
<text x="251.8" y="87.6">100VA</text>
<text x="62.2" y="91">60VA</text>
<text x="220.9" y="94.9">100VA</text>
<text x="101" y="110.2">100VA</text>
<text x="183" y="108.5">100VA</text>
<text x="209.7" y="111.6">60VA</text>
<text x="232.4" y="111.6">60VA</text>
<text x="136.9" y="117.2">60VA</text>
<text x="163.5" y="118.8">60VA</text>
<text x="164.3" y="131.2">100VA</text>
<text x="85.6" y="133.1">60VA</text>
<text x="116.1" y="133.1">60VA</text>
<text x="94.7" y="143.4">60VA</text>
<text x="44.7" y="146.5">100VA</text>
<text x="128.4" y="148">60VA</text>
<text x="128.3" y="161.7">100VA</text>
<text x="209.6" y="161.6">100VA</text>
<text x="223.3" y="161.6">60VA</text>
<text x="163.2" y="162.3">100VA</text>
<text x="184.1" y="162.3">60VA</text>
<text x="85.5" y="168.1">100VA</text>
<text x="128.4" y="175.4">60VA</text>
</g>
</svg>
